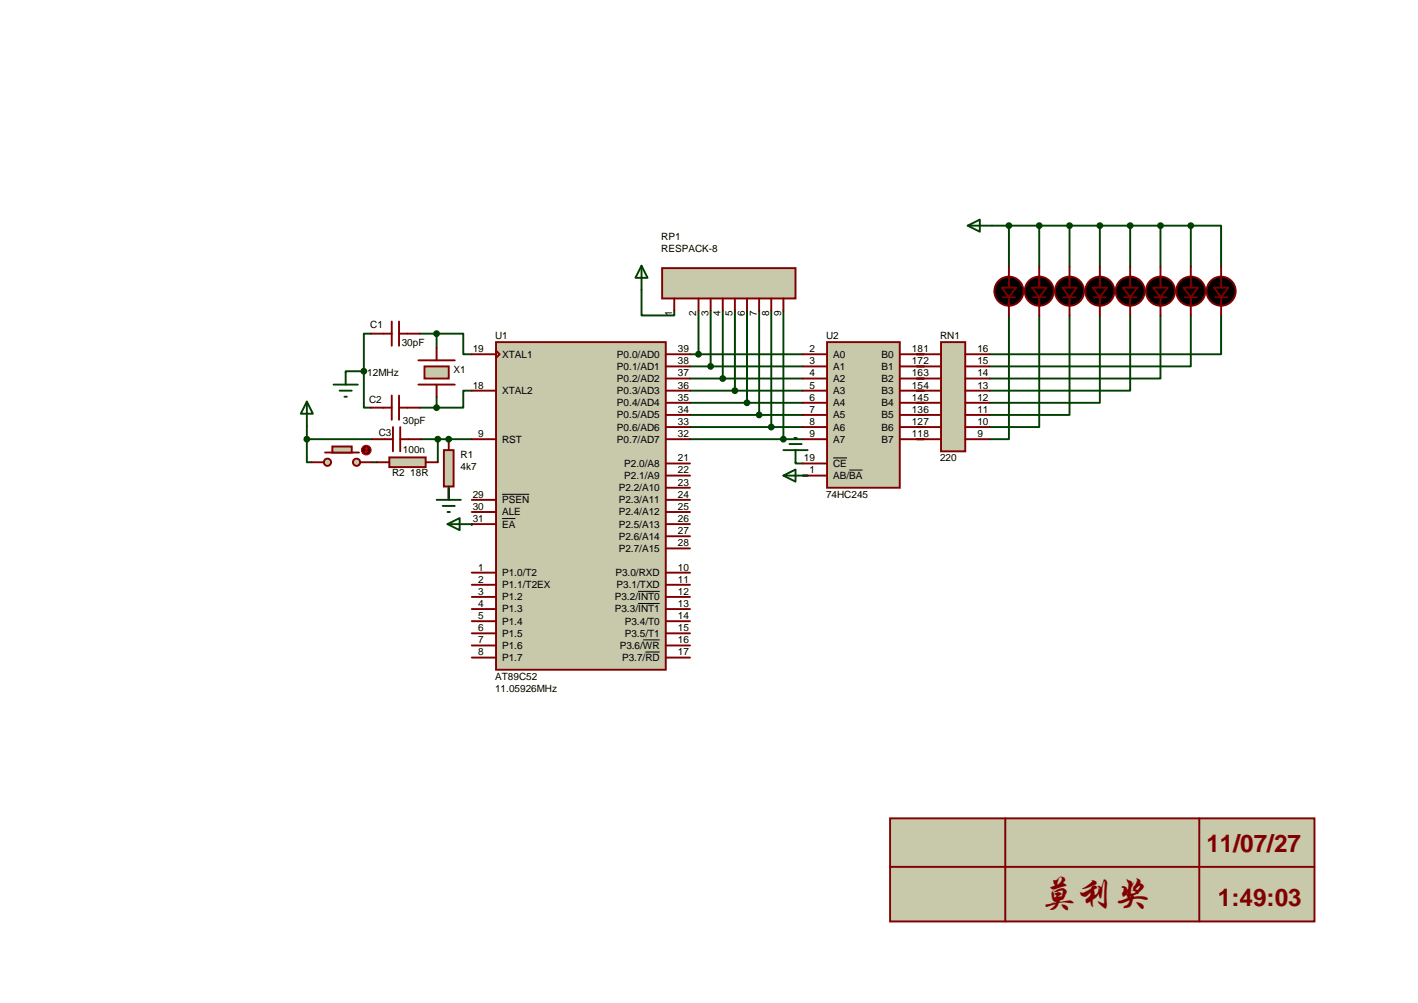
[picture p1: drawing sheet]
<svg xmlns="http://www.w3.org/2000/svg" width="297mm" height="210mm" viewBox="0 0 297 210" stroke-linecap="round" stroke-linejoin="round" font-family="sans-serif">
<g fill="none" stroke="#004000" stroke-width=".4">
<path d="M76.2 77.7v7.6h1.5M76.2 77.7h-3.8v.3M77.7 69.9h-1.5v7.8M87.9 69.8h3.6M91.5 69.8v3.1M91.5 69.9h5.5v4.3h1.8M192 74.2h1.6M192 76.7h1.6M192 79.2h1.6M78 96.8h1M87.9 85.3h3.6M91.5 83.1v2.2"/>
<path d="M98.8 81.8h-1.8v3.5h-5.5M166.6 96.8v.2h1.6M168.2 99.6h1M192 81.8h1.6M192 84.3h1.6M192 86.9h1.6M192 89.4h1.6M192 91.9h1.6M94 102.1v2.3"/>
</g>
<circle cx="98.8" cy="109.7" r=".2" fill="#004000"/>
<g fill="none" stroke="#004000" stroke-width=".4">
<path d="M207.8 47.2h3.5M211.3 47.2h6.4v8.7M211.3 47.2v8.7M217.7 47.2h6.3v8.7M224 47.2h6.4v8.7M230.4 47.2h6.3v8.7M236.7 47.2h6.4v8.7M243.1 47.2h6.3v8.7M249.4 47.2h6.4v8.7M134.4 60.7v5.3h6.8v-1M144.5 74.2h23.7M144.5 76.7h23.7"/>
<path d="M144.5 79.2h23.7M146.3 65v9.2M148.9 65v11.7M151.4 65v14.2M153.9 65v16.8M156.5 65v19.3M159 65v21.9M161.6 65v24.4M164.1 65v26.9M211.3 66v25.9h-4M217.7 66v23.4h-10.4M224 66v20.9h-16.7"/>
<path d="M230.4 66v18.3h-23.1M236.7 66v15.8h-29.4M243.1 66v13.2h-35.8M249.4 66v10.7h-42.1M255.8 66v8.2h-48.5M64.3 89.2v2.7M64.3 91.9h13.7M64.3 91.9v4.9h1M88.2 91.9h10.6M91.7 91.9v4.9M94 91.7v.2M144.5 91.9h23.7"/>
<path d="M144.5 89.4h23.7M144.5 84.3h23.7M144.5 86.9h23.7M144.5 81.8h23.7"/>
</g>
<path d="M103.9 71.6h35.6v68.6h-35.6z" fill="#c8c8aa" stroke="#800000" stroke-width=".4"/>
<g fill="none" stroke="#800000" stroke-width=".4">
<path d="M87.6 75.4h7.7M98.8 74.2h5.1M103.9 73.4l.8 .8-.8 .7zM139.5 74.2h5M139.5 76.7h5M139.5 79.2h5M87.6 80.5h7.7M98.8 81.8h5.1M98.8 91.9h5.1M139.5 81.8h5M139.5 91.9h5M139.5 84.3h5"/>
<path d="M139.5 86.9h5M139.5 89.4h5M139.5 97h5M139.5 99.6h5M98.8 107.2h5.1M98.8 109.7h5.1M98.8 104.6h5.1M98.8 119.9h5.1M139.5 107.2h5M139.5 109.7h5M139.5 104.6h5M139.5 119.9h5"/>
<path d="M139.5 114.8h5M139.5 102.1h5M139.5 112.3h5M98.8 122.4h5.1M98.8 125h5.1M98.8 127.5h5.1M98.8 130h5.1M98.8 132.6h5.1M98.8 135.1h5.1M98.8 137.7h5.1M139.5 122.4h5M139.5 125h5"/>
<path d="M139.5 127.5h5M139.5 130h5M139.5 132.6h5M139.5 135.1h5M139.5 137.7h5"/>
</g>
<path d="M105.2 108.6h2.8M105.2 103.5h5.7M133.7 123.8h4.5M133.7 126.3h4.5M134.7 134h3.5M135.2 136.5h3" fill="none" stroke="#000" stroke-width=".21"/>
<path d="M88.9 76.7h5.1v2.5h-5.1z" fill="#c8c8aa" stroke="#800000" stroke-width=".4"/>
<g fill="none" stroke="#800000" stroke-width=".4">
<path d="M77.7 69.8h4.4M82.1 67.3v5.1M83.6 67.3v5.1M83.6 69.8h4.3M91.5 72.9v2.5M77.7 85.3h4.4M78 91.9h4.3M82.1 82.8v5.1M82.3 89.4v5.1M83.6 82.8v5.1M83.6 85.3h4.3M83.8 89.4v5.1"/>
<path d="M83.8 91.9h4.4M91.5 80.5v2.6"/>
</g>
<g fill="#004000" stroke="#004000" stroke-width=".4">
<circle cx="91.5" cy="85.3" r=".51"/>
<circle cx="91.5" cy="69.8" r=".51"/>
</g>
<g fill="#c8c8aa" stroke="#800000" stroke-width=".4">
<circle cx="74.7" cy="96.8" r=".76"/>
<circle cx="68.6" cy="96.8" r=".76"/>
</g>
<path d="M68.1 94.7h7.1" fill="none" stroke="#800000" stroke-width=".4"/>
<path d="M69.6 93.5h4.1v1.2h-4.1z" fill="#c8c8aa" stroke="#800000" stroke-width=".4"/>
<path d="M65.3 96.8h2.5M75.5 96.8h2.5" fill="none" stroke="#800000" stroke-width=".4"/>
<circle cx="76.7" cy="94.2" r="1.02" fill="#400000" stroke="#f00" stroke-width=".21"/>
<path d="M76.5 94l.2-.3 .3 .3M76.5 94.5l.2 .2M76.7 93.7v1M77 94.5l-.3 .2" fill="none" stroke="#f00" stroke-width=".21"/>
<path d="M93 94.2h2v7.7h-2z" fill="#c8c8aa" stroke="#800000" stroke-width=".4"/>
<path d="M94 91.7v2.5M94 101.9v2.5" fill="none" stroke="#800000" stroke-width=".4"/>
<path d="M81.6 95.8h7.6v2h-7.6z" fill="#c8c8aa" stroke="#800000" stroke-width=".4"/>
<path d="M79 96.8h2.6M89.2 96.8h2.5" fill="none" stroke="#800000" stroke-width=".4"/>
<path d="M72.4 78v2.5M64.3 84.1l1.2 2.5h-2.5zM64.3 84.1v5.1M69.9 80.5h5M71.1 81.8h2.6M72.2 83.1h.5M91.5 104.6h5M92.7 105.9h2.6M93.7 107.2h.6M94 102.1v2.5" fill="none" stroke="#004000" stroke-width=".4"/>
<circle cx="76.2" cy="77.7" r=".51" fill="#004000" stroke="#004000" stroke-width=".4"/>
<path d="M173.2 71.6h15.3v30.5h-15.3z" fill="#c8c8aa" stroke="#800000" stroke-width=".4"/>
<g fill="none" stroke="#800000" stroke-width=".4">
<path d="M168.2 74.2h5M168.2 76.7h5M168.2 79.2h5M188.5 74.2h5.1M188.5 76.7h5.1M188.5 79.2h5.1M168.2 81.8h5M168.2 84.3h5M168.2 86.9h5M168.2 89.4h5M168.2 91.9h5M168.2 97h5"/>
<path d="M168.2 99.6h5M188.5 81.8h5.1M188.5 84.3h5.1M188.5 86.9h5.1M188.5 89.4h5.1M188.5 91.9h5.1"/>
</g>
<path d="M174.5 95.9h2.9M177.9 98.4h2.8" fill="none" stroke="#000" stroke-width=".21"/>
<path d="M164.1 99.6l2.5-1.3v2.5zM164.1 94.2h5.1M164.1 99.6h5.1M165.4 93h2.5M166.4 91.7h.5M166.6 94.2v2.6" fill="none" stroke="#004000" stroke-width=".4"/>
<path d="M197.1 71.6h5.1v22.9h-5.1z" fill="#c8c8aa" stroke="#800000" stroke-width=".4"/>
<g fill="none" stroke="#800000" stroke-width=".4">
<path d="M211.3 55.9v4.3M217.7 55.9v4.3M224 55.9v4.3M230.4 55.9v4.3M236.7 55.9v4.3M243.1 55.9v4.3M249.4 55.9v4.3M255.8 55.9v4.3M192 74.2h5.1M192 76.7h5.1M192 79.2h5.1M202.2 74.2h5.1"/>
<path d="M202.2 76.7h5.1M202.2 79.2h5.1M211.3 62.2v3.8M217.7 62.2v3.8M224 62.2v3.8M230.4 62.2v3.8M236.7 62.2v3.8M243.1 62.2v3.8M249.4 62.2v3.8M255.8 62.2v3.8M192 81.8h5.1M192 84.3h5.1"/>
<path d="M192 86.9h5.1M192 89.4h5.1M192 91.9h5.1M202.2 81.8h5.1M202.2 84.3h5.1M202.2 86.9h5.1M202.2 89.4h5.1M202.2 91.9h5.1"/>
</g>
<path d="M134.4 55.6l1.3 2.6h-2.6zM134.4 55.6v5.1M202.7 47.2l2.5-1.2v2.5zM202.7 47.2h5.1M93.7 109.7l2.6-1.2v2.5zM93.7 109.7h5.1" fill="none" stroke="#004000" stroke-width=".4"/>
<g fill="#004000" stroke="#004000" stroke-width=".4">
<circle cx="94" cy="91.9" r=".51"/>
<circle cx="64.3" cy="91.9" r=".51"/>
<circle cx="91.7" cy="91.9" r=".51"/>
<circle cx="249.4" cy="47.2" r=".51"/>
<circle cx="243.1" cy="47.2" r=".51"/>
<circle cx="236.7" cy="47.2" r=".51"/>
<circle cx="230.4" cy="47.2" r=".51"/>
<circle cx="224" cy="47.2" r=".51"/>
<circle cx="217.7" cy="47.2" r=".51"/>
<circle cx="211.3" cy="47.2" r=".51"/>
</g>
<g fill="#000" stroke="#800000" stroke-width=".4">
<circle cx="211.3" cy="61" r="3"/>
<circle cx="217.7" cy="61" r="3"/>
<circle cx="224" cy="61" r="3"/>
<circle cx="230.4" cy="61" r="3"/>
<circle cx="236.7" cy="61" r="3"/>
<circle cx="243.1" cy="61" r="3"/>
<circle cx="249.4" cy="61" r="3"/>
<circle cx="255.8" cy="61" r="3"/>
</g>
<path d="M210.1 62.2h2.5M216.4 62.2h2.6M222.8 62.2h2.5M229.1 62.2h2.6M235.5 62.2h2.5M241.8 62.2h2.6M248.2 62.2h2.5M254.5 62.2h2.6" fill="none" stroke="#800000" stroke-width=".38"/>
<path d="M209.8 60.2h3.1l-1.6 2zM216.2 60.2h3l-1.5 2zM222.5 60.2h3.1l-1.6 2zM228.9 60.2h3l-1.5 2zM235.2 60.2h3.1l-1.6 2zM241.6 60.2h3l-1.5 2zM247.9 60.2h3.1l-1.6 2zM254.3 60.2h3l-1.5 2z" fill="#000" stroke="#800000" stroke-width=".38"/>
<path d="M186.5 171.3h88.9v21.6h-88.9z" fill="#c8c8aa" stroke="#800000" stroke-width=".4"/>
<path d="M210.6 171.3v21.6M251.2 171.3v21.6M186.5 181.5h88.9" fill="none" stroke="#800000" stroke-width=".4"/>
<path d="M138.7 56.1h27.9v6.4h-27.9z" fill="#c8c8aa" stroke="#800000" stroke-width=".4"/>
<path d="M141.2 62.5v2.5M146.3 62.5v2.5M148.9 62.5v2.5M151.4 62.5v2.5M153.9 62.5v2.5M156.5 62.5v2.5M159 62.5v2.5M161.6 62.5v2.5M164.1 62.5v2.5" fill="none" stroke="#800000" stroke-width=".4"/>
<g fill="#004000" stroke="#004000" stroke-width=".4">
<circle cx="146.3" cy="74.2" r=".51"/>
<circle cx="148.9" cy="76.7" r=".51"/>
<circle cx="151.4" cy="79.2" r=".51"/>
<circle cx="153.9" cy="81.8" r=".51"/>
<circle cx="156.5" cy="84.3" r=".51"/>
<circle cx="159" cy="86.9" r=".51"/>
<circle cx="161.6" cy="89.4" r=".51"/>
<circle cx="164.1" cy="91.9" r=".51"/>
</g>
<text font-size="7.8" fill="#800000" x="217.9" y="189.5">莫利奖</text>
<g font-size="5.1" fill="#800000">
<text x="252.7" y="178.3">11/07/27</text>
<text x="255.1" y="189.7">1:49:03</text>
</g>
<g font-size="2.1">
<text x="138.5" y="50.2">RP1</text>
<text x="138.5" y="52.7">RESPACK-8</text>
<text x="77.6" y="68.7">C1</text>
<text x="103.7" y="71">U1</text>
<text x="140.8" y="66.2" transform="rotate(-90 140.8 66.2)">1</text>
<text x="145.9" y="66.2" transform="rotate(-90 145.9 66.2)">2</text>
<text x="148.4" y="66.2" transform="rotate(-90 148.4 66.2)">3</text>
<text x="150.9" y="66.2" transform="rotate(-90 150.9 66.2)">4</text>
<text x="153.5" y="66.2" transform="rotate(-90 153.5 66.2)">5</text>
<text x="156" y="66.2" transform="rotate(-90 156 66.2)">6</text>
<text x="158.6" y="66.2" transform="rotate(-90 158.6 66.2)">7</text>
<text x="161.1" y="66.2" transform="rotate(-90 161.1 66.2)">8</text>
<text x="163.6" y="66.2" transform="rotate(-90 163.6 66.2)">9</text>
<text x="173" y="71">U2</text>
<text x="196.9" y="71">RN1</text>
<text x="84.2" y="72.5">30pF</text>
<text x="99" y="73.7">19</text>
<text x="105.2" y="74.9">XTAL1</text>
<text x="129.2" y="74.9">P0.0/AD0</text>
<text x="129.2" y="77.4">P0.1/AD1</text>
<text x="142" y="73.7">39</text>
<text x="142" y="76.3">38</text>
<text x="169.5" y="73.7">2</text>
<text x="169.5" y="76.3">3</text>
<text x="174.5" y="74.9">A0</text>
<text x="174.5" y="77.4">A1</text>
<text x="184.7" y="74.9">B0</text>
<text x="184.7" y="77.4">B1</text>
<text x="191" y="73.7">181</text>
<text x="191" y="76.3">172</text>
<text x="204.7" y="73.7">16</text>
<text x="204.7" y="76.3">15</text>
<text x="76.9" y="78.7">12MHz</text>
<text x="95" y="78.1">X1</text>
<text x="99" y="81.3">18</text>
<text x="105.2" y="82.5">XTAL2</text>
<text x="129.2" y="80">P0.2/AD2</text>
<text x="129.2" y="82.5">P0.3/AD3</text>
<text x="142" y="78.8">37</text>
<text x="142" y="81.3">36</text>
<text x="142" y="83.9">35</text>
<text x="169.5" y="78.8">4</text>
<text x="169.5" y="81.3">5</text>
<text x="169.5" y="83.9">6</text>
<text x="174.5" y="80">A2</text>
<text x="174.5" y="82.5">A3</text>
<text x="184.7" y="80">B2</text>
<text x="184.7" y="82.5">B3</text>
<text x="191" y="78.8">163</text>
<text x="191" y="81.3">154</text>
<text x="191" y="83.9">145</text>
<text x="204.7" y="78.8">14</text>
<text x="204.7" y="81.3">13</text>
<text x="204.7" y="83.9">12</text>
<text x="77.3" y="84.5">C2</text>
<text x="84.4" y="88.7">30pF</text>
<text x="129.2" y="85">P0.4/AD4</text>
<text x="129.2" y="87.6">P0.5/AD5</text>
<text x="142" y="86.4">34</text>
<text x="142" y="89">33</text>
<text x="169.5" y="86.4">7</text>
<text x="169.5" y="89">8</text>
<text x="174.5" y="85">A4</text>
<text x="174.5" y="87.6">A5</text>
<text x="184.7" y="85">B4</text>
<text x="184.7" y="87.6">B5</text>
<text x="191" y="86.4">136</text>
<text x="191" y="89">127</text>
<text x="204.7" y="86.4">11</text>
<text x="204.7" y="89">10</text>
<text x="79.3" y="91.3">C3</text>
<text x="84.4" y="94.8">100n</text>
<text x="96.5" y="95.9">R1</text>
<text x="100.2" y="91.5">9</text>
<text x="105.2" y="92.7">RST</text>
<text x="129.2" y="90.1">P0.6/AD6</text>
<text x="129.2" y="92.7">P0.7/AD7</text>
<text x="142" y="91.5">32</text>
<text x="169.5" y="91.5">9</text>
<text x="174.5" y="90.1">A6</text>
<text x="174.5" y="92.7">A7</text>
<text x="184.7" y="90.1">B6</text>
<text x="184.7" y="92.7">B7</text>
<text x="191" y="91.5">118</text>
<text x="204.7" y="91.5">9</text>
<text x="82.1" y="99.7">R2</text>
<text x="85.9" y="99.6">18R</text>
<text x="96.5" y="98.5">4k7</text>
<text x="130.7" y="97.7">P2.0/A8</text>
<text x="130.7" y="100.3">P2.1/A9</text>
<text x="142" y="96.6">21</text>
<text x="142" y="99.1">22</text>
<text x="142" y="101.7">23</text>
<text x="168.4" y="96.6">19</text>
<text x="169.5" y="99.1">1</text>
<text x="174.5" y="97.7">CE</text>
<text x="174.5" y="100.3">AB/BA</text>
<text x="196.9" y="96.6">220</text>
<text x="99" y="106.7">30</text>
<text x="99" y="104.2">29</text>
<text x="105.2" y="107.9">ALE</text>
<text x="105.2" y="105.4">PSEN</text>
<text x="129.6" y="102.8">P2.2/A10</text>
<text x="129.6" y="105.4">P2.3/A11</text>
<text x="129.6" y="107.9">P2.4/A12</text>
<text x="142" y="104.2">24</text>
<text x="142" y="106.7">25</text>
<text x="173" y="104.2">74HC245</text>
<text x="99" y="109.3">31</text>
<text x="105.2" y="110.4">EA</text>
<text x="129.6" y="110.4">P2.5/A13</text>
<text x="129.6" y="113">P2.6/A14</text>
<text x="142" y="109.3">26</text>
<text x="142" y="111.8">27</text>
<text x="100.2" y="119.4">1</text>
<text x="129.6" y="115.5">P2.7/A15</text>
<text x="142" y="119.4">10</text>
<text x="142" y="114.4">28</text>
<text x="100.2" y="122">2</text>
<text x="100.2" y="124.5">3</text>
<text x="105.2" y="120.6">P1.0/T2</text>
<text x="105.2" y="123.1">P1.1/T2EX</text>
<text x="105.2" y="125.7">P1.2</text>
<text x="128.8" y="125.7">P3.2/INT0</text>
<text x="128.9" y="120.6">P3.0/RXD</text>
<text x="129.1" y="123.1">P3.1/TXD</text>
<text x="142" y="122">11</text>
<text x="142" y="124.5">12</text>
<text x="100.2" y="127.1">4</text>
<text x="100.2" y="129.6">5</text>
<text x="105.2" y="128.2">P1.3</text>
<text x="105.2" y="130.8">P1.4</text>
<text x="128.8" y="128.2">P3.3/INT1</text>
<text x="130.9" y="130.8">P3.4/T0</text>
<text x="142" y="129.6">14</text>
<text x="142" y="127.1">13</text>
<text x="100.2" y="132.1">6</text>
<text x="100.2" y="134.7">7</text>
<text x="100.2" y="137.2">8</text>
<text x="105.2" y="133.3">P1.5</text>
<text x="105.2" y="135.8">P1.6</text>
<text x="129.8" y="135.8">P3.6/WR</text>
<text x="130.9" y="133.3">P3.5/T1</text>
<text x="142" y="132.1">15</text>
<text x="142" y="137.2">17</text>
<text x="142" y="134.7">16</text>
<text x="103.7" y="142.3">AT89C52</text>
<text x="105.2" y="138.4">P1.7</text>
<text x="130.3" y="138.4">P3.7/RD</text>
<text x="103.7" y="144.8">11.05926MHz</text>
</g>
</svg>
